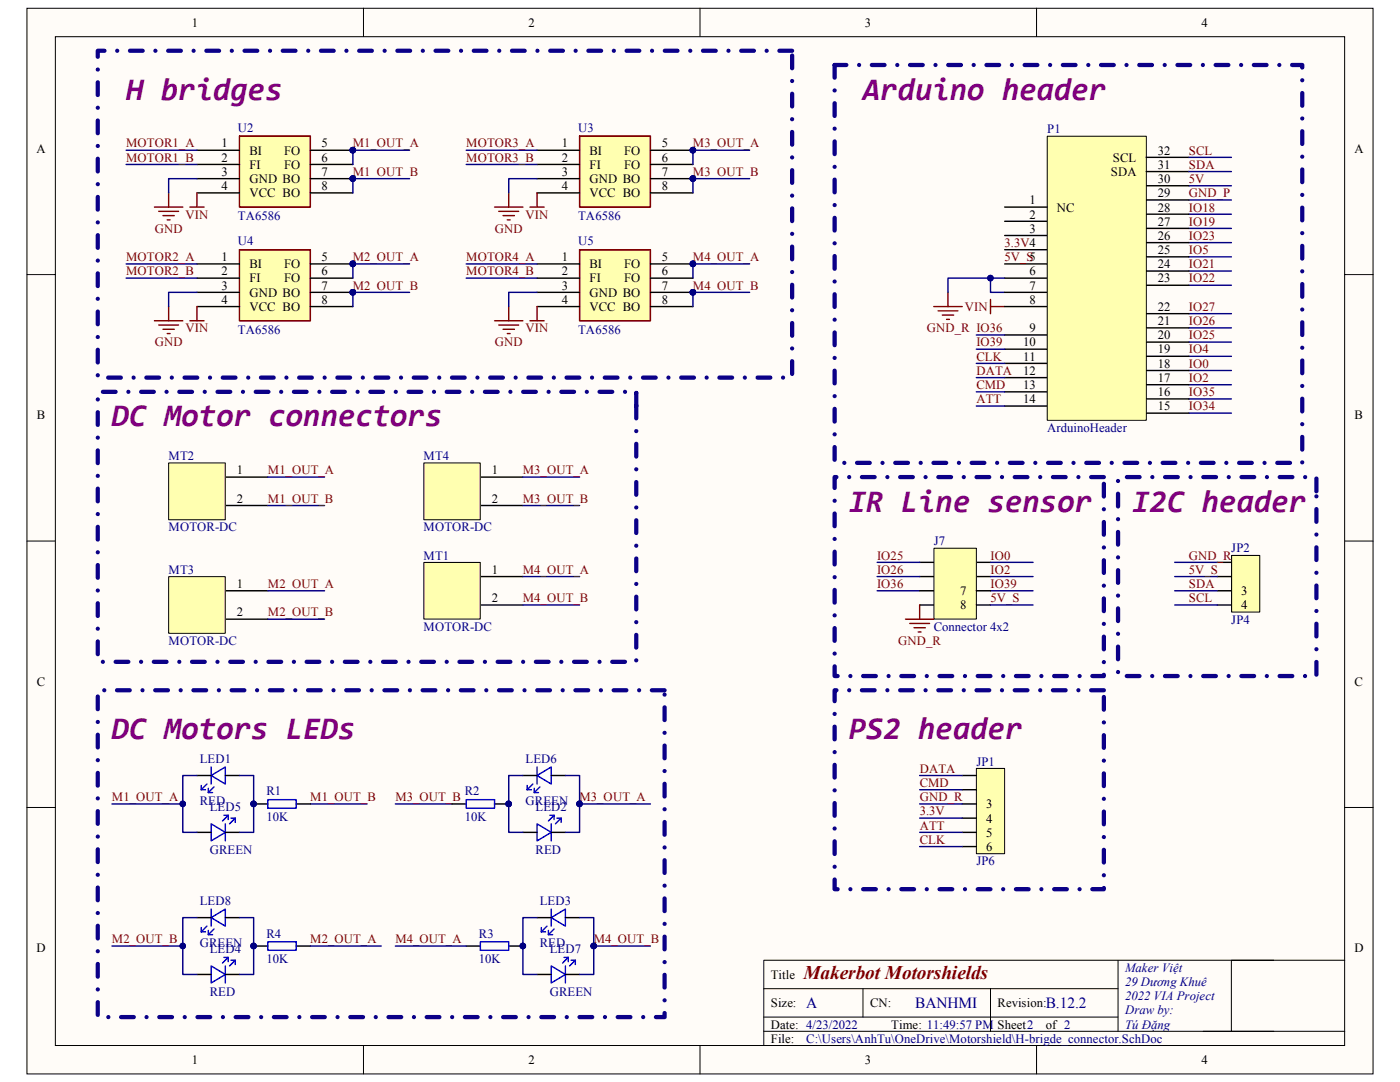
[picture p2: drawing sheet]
<svg xmlns="http://www.w3.org/2000/svg" width="279mm" height="216mm" viewBox="0 0 279 216" stroke-linecap="round" stroke-linejoin="round" font-family="sans-serif">
<path d="M5.4 1.7h268.6v212.6h-268.6z" fill="#fffcf8"/>
<path d="M5.4 1.7h268.6v212.6h-268.6z" fill="none" stroke="#000" stroke-width=".2"/>
<path d="M11.1 7.4h257.3v201.2h-257.3z" fill="#fffcf8"/>
<g fill="none" stroke="#000" stroke-width=".2">
<path d="M11 7.3h257.4v201.3h-257.4zM72.5 1.6v5.7M139.7 1.6v5.7M206.9 1.6v5.7M5.4 54.8h5.6M268.4 54.8h5.6M5.4 108h5.6M268.4 108h5.6M5.4 161.1h5.6M268.4 161.1h5.6M152.4 197.3h70.7M172.2 197.3v5.6"/>
<path d="M197.7 197.3v8.5M223.1 191.6v14.2M254.2 191.6h-101.8v17M268.4 191.6h-22.6v14.2M72.5 208.6v5.7M139.7 208.6v5.7M152.4 205.8h116M152.4 202.9h70.7M206.9 208.6v5.7"/>
</g>
<path d="M47.8 27.2h14.1v14.1h-14.1z" fill="#ffffb0"/>
<path d="M47.8 27.2h14.1v14.1h-14.1z" fill="none" stroke="#800000" stroke-width=".2"/>
<path d="M47.8 27.1h14.1v14.2h-14.1z" fill="none" stroke="#800000" stroke-width=".28"/>
<path d="M39.3 30h8.5M39.3 32.8h8.5M39.3 35.6h8.5M39.3 38.5h8.5M61.9 30h8.5M61.9 32.8h8.5M61.9 35.6h8.5M61.9 38.5h8.5" fill="none" stroke="#000" stroke-width=".28"/>
<g fill="#000080" stroke="#000080" stroke-width=".2">
<circle cx="70.4" cy="30" r=".55"/>
<circle cx="70.4" cy="35.6" r=".55"/>
</g>
<path d="M47.8 49.9h14.1v14.1h-14.1z" fill="#ffffb0"/>
<path d="M47.8 49.9h14.1v14.1h-14.1z" fill="none" stroke="#800000" stroke-width=".2"/>
<path d="M47.8 49.8h14.1v14.2h-14.1z" fill="none" stroke="#800000" stroke-width=".28"/>
<path d="M39.3 52.7h8.5M39.3 55.5h8.5M39.3 58.3h8.5M61.9 52.7h8.5M61.9 55.5h8.5M61.9 58.3h8.5M39.3 61.2h8.5M61.9 61.2h8.5" fill="none" stroke="#000" stroke-width=".28"/>
<g fill="#000080" stroke="#000080" stroke-width=".2">
<circle cx="70.4" cy="52.6" r=".55"/>
<circle cx="70.4" cy="58.3" r=".55"/>
</g>
<path d="M115.7 27.2h14.1v14.1h-14.1z" fill="#ffffb0"/>
<path d="M115.7 27.2h14.1v14.1h-14.1z" fill="none" stroke="#800000" stroke-width=".2"/>
<path d="M115.7 27.1h14.1v14.2h-14.1z" fill="none" stroke="#800000" stroke-width=".28"/>
<path d="M107.2 30h8.5M107.2 32.8h8.5M107.2 35.6h8.5M107.2 38.5h8.5M129.8 30h8.5M129.8 32.8h8.5M129.8 35.6h8.5M129.8 38.5h8.5" fill="none" stroke="#000" stroke-width=".28"/>
<g fill="#000080" stroke="#000080" stroke-width=".2">
<circle cx="138.3" cy="30" r=".55"/>
<circle cx="138.3" cy="35.6" r=".55"/>
</g>
<path d="M115.7 49.9h14.1v14.1h-14.1z" fill="#ffffb0"/>
<path d="M115.7 49.9h14.1v14.1h-14.1z" fill="none" stroke="#800000" stroke-width=".2"/>
<path d="M115.7 49.8h14.1v14.2h-14.1z" fill="none" stroke="#800000" stroke-width=".28"/>
<path d="M107.2 52.7h8.5M107.2 55.5h8.5M107.2 58.3h8.5M129.8 52.7h8.5M129.8 55.5h8.5M129.8 58.3h8.5M107.2 61.2h8.5M129.8 61.2h8.5M45 117.9h8.5M45 123.6h8.5" fill="none" stroke="#000" stroke-width=".28"/>
<g fill="#000080" stroke="#000080" stroke-width=".2">
<circle cx="138.3" cy="52.6" r=".55"/>
<circle cx="138.3" cy="58.3" r=".55"/>
</g>
<path d="M33.7 115.1h11.3v11.3h-11.3z" fill="#ffffb0"/>
<path d="M33.7 115.1h11.3v11.3h-11.3z" fill="none" stroke="#000" stroke-width=".2"/>
<path d="M45 95.2h8.5M45 100.9h8.5" fill="none" stroke="#000" stroke-width=".28"/>
<path d="M33.7 92.4h11.3v11.3h-11.3z" fill="#ffffb0"/>
<path d="M33.7 92.4h11.3v11.3h-11.3z" fill="none" stroke="#000" stroke-width=".2"/>
<path d="M95.9 95.2h8.5M95.9 100.9h8.5" fill="none" stroke="#000" stroke-width=".28"/>
<path d="M84.6 92.4h11.2v11.3h-11.2z" fill="#ffffb0"/>
<path d="M84.6 92.4h11.2v11.3h-11.2z" fill="none" stroke="#000" stroke-width=".2"/>
<path d="M95.9 115h8.5M95.9 120.7h8.5" fill="none" stroke="#000" stroke-width=".28"/>
<path d="M84.6 112.3h11.2v11.2h-11.2z" fill="#ffffb0"/>
<path d="M84.6 112.2h11.2v11.3h-11.2z" fill="none" stroke="#000" stroke-width=".2"/>
<g fill="none" stroke="#000080" stroke-width=".28">
<path d="M25.2 30h14.1M25.2 32.8h14.1M39.3 35.6h-5.6v2.9M81.7 30h-11.3v2.8M81.7 35.6h-11.3v2.9M93 30h14.2M93 32.8h14.2M107.2 35.6h-5.7v2.9M149.6 35.6h-11.3v2.9M149.6 30h-11.3v2.8M237.3 37.1h8.5M237.3 39.9h8.5"/>
<path d="M25.2 52.7h14.1M25.2 55.5h14.1M39.3 58.3h-5.6v2.9M81.7 52.7h-11.3v2.8M81.7 58.3h-11.3v2.9M93 52.7h14.2M93 55.5h14.2M107.2 58.3h-5.7v2.9M149.6 52.7h-11.3v2.8M149.6 58.3h-11.3v2.9M197.7 55.5v2.8h2.8M237.3 42.7h8.5"/>
<path d="M237.3 45.6h8.5M237.3 48.4h8.5M237.3 51.2h8.5M237.3 54.1h8.5M237.3 56.9h8.5M237.3 62.6h8.5M237.3 65.4h8.5M237.3 68.3h8.5M237.3 71.1h8.5M237.3 73.9h8.5M237.3 76.8h8.5M237.3 79.6h8.5"/>
<path d="M53.5 95.2h11.3M104.4 95.2h11.3M237.3 82.4h8.5M53.5 100.9h11.3M53.5 117.9h11.3M104.4 100.9h11.3M104.4 115h11.3M53.5 123.6h11.3M104.4 120.7h11.3M22.3 160.4h14.2M61.9 160.4h11.3M78.9 160.4h11.3"/>
<path d="M115.7 160.4h14.1M22.3 188.8h14.2M61.9 188.8h14.2M78.9 188.8h14.1M118.5 188.8h11.3"/>
</g>
<g fill="none" stroke="#800000" stroke-width=".28">
<path d="M33.7 38.5v2.8M39.3 38.5v2.8M101.5 38.5v2.8M107.2 38.5v2.8M30.8 41.3h5.7M31.7 42.2h3.9M32.5 43h2.3M33.4 43.9h.5M37.9 41.3h2.8M98.7 41.3h5.7M99.5 42.2h4M100.4 43h2.3"/>
<path d="M101.2 43.9h.6M105.8 41.3h2.8M189.2 58.3v2.9M197.7 59.8v2.8M30.8 64h5.7M31.7 64.9h3.9M32.5 65.7h2.3M33.4 66.6h.5M33.7 61.2v2.8M37.9 64h2.8M39.3 61.2v2.8M98.7 64h5.7"/>
<path d="M99.5 64.9h4M100.4 65.7h2.3M101.2 66.6h.6M101.5 61.2v2.8M105.8 64h2.8M107.2 61.2v2.8M186.4 61.2h5.6M187.2 62h4M188.1 62.9h2.2M188.9 63.7h.6M197.7 61.2h2.8"/>
</g>
<g fill="#000080" stroke="#000080" stroke-width=".2">
<circle cx="70.4" cy="30" r=".55"/>
<circle cx="70.4" cy="35.6" r=".55"/>
<circle cx="70.4" cy="52.6" r=".55"/>
<circle cx="70.4" cy="58.3" r=".55"/>
<circle cx="138.3" cy="30" r=".55"/>
<circle cx="138.3" cy="35.6" r=".55"/>
<circle cx="138.3" cy="52.6" r=".55"/>
<circle cx="138.3" cy="58.3" r=".55"/>
<circle cx="197.7" cy="55.5" r=".55"/>
<circle cx="50.6" cy="160.4" r=".55"/>
<circle cx="36.5" cy="160.4" r=".55"/>
<circle cx="36.5" cy="188.8" r=".55"/>
<circle cx="50.6" cy="188.8" r=".55"/>
<circle cx="115.7" cy="160.4" r=".55"/>
<circle cx="101.5" cy="160.4" r=".55"/>
<circle cx="118.5" cy="188.8" r=".55"/>
<circle cx="104.3" cy="188.8" r=".55"/>
</g>
<g fill="none" stroke="#000" stroke-width=".28">
<path d="M228.8 39.9h8.5M228.8 37.1h8.5M200.5 44.2h8.5M200.5 47h8.5M200.5 49.8h8.5M200.5 52.7h8.5M200.5 55.5h8.5M200.5 58.3h8.5M228.8 51.2h8.5M228.8 48.4h8.5M228.8 45.6h8.5M228.8 42.7h8.5"/>
<path d="M228.8 56.9h8.5M228.8 54.1h8.5M200.5 66.8h8.5M200.5 69.7h8.5M200.5 72.5h8.5M200.5 75.3h8.5M200.5 78.2h8.5M200.5 61.2h8.5M228.8 76.8h8.5M228.8 73.9h8.5M228.8 71.1h8.5M228.8 68.3h8.5"/>
<path d="M228.8 65.4h8.5M228.8 62.6h8.5M228.8 79.6h8.5M200.5 81h8.5M228.8 82.4h8.5M50.6 160.4h2.9M59.1 160.4h2.8M90.2 160.4h2.8M98.7 160.4h2.8M50.6 188.8h2.9M59.1 188.8h2.8M93 188.8h2.9"/>
<path d="M101.5 188.8h2.9"/>
</g>
<path d="M53.5 159.6h5.6v1.7h-5.6zM93 159.6h5.7v1.7h-5.7zM53.5 187.9h5.6v1.7h-5.6zM95.9 187.9h5.6v1.7h-5.6z" fill="none" stroke="#00f" stroke-width=".28"/>
<path d="M209 27.2h19.8v56.7h-19.8z" fill="#ffffb0"/>
<path d="M209 27.2h19.8v56.7h-19.8z" fill="none" stroke="#000" stroke-width=".2"/>
<path d="M228.8 34.2h8.5M228.8 31.4h8.5M200.5 41.3h8.5" fill="none" stroke="#000" stroke-width=".28"/>
<path d="M237.3 31.4h8.5M237.3 34.2h8.5M200.5 55.5h-11.3v2.8" fill="none" stroke="#000080" stroke-width=".28"/>
<circle cx="197.7" cy="55.5" r=".55" fill="#000080" stroke="#000080" stroke-width=".2"/>
<path d="M42.1 154.7l2.9-1.7v3.4z" fill="#fff"/>
<path d="M40.2 156.7v.9M40.2 157.6h.8M41.3 156.4l-1.1 1.2M41.6 157.3v.8M41.6 158.1h.8M42.1 154.7l2.9-1.7v3.4zM42.1 153v3.4M42.7 157l-1.1 1.1" fill="none" stroke="#00f" stroke-width=".28"/>
<path d="M39.3 154.7h2.8M45 154.7h2.8" fill="none" stroke="#000" stroke-width=".28"/>
<path d="M42.1 192.7l2.9 1.7-2.9 1.7z" fill="#fff"/>
<path d="M42.1 192.7l2.9 1.7-2.9 1.7zM44.7 191h.8M45 192.7v3.4M45.5 191l-1.1 1.2M45.5 191v.9M46.1 191.6h.8M46.9 191.6l-1.1 1.1M46.9 191.6v.9" fill="none" stroke="#00f" stroke-width=".28"/>
<path d="M39.3 194.4h2.8M45 194.4h2.8" fill="none" stroke="#000" stroke-width=".28"/>
<path d="M107.2 164.4l2.8 1.7-2.8 1.7z" fill="#fff"/>
<path d="M107.2 164.4l2.8 1.7-2.8 1.7zM109.7 162.7h.9M110 164.4v3.4M110.6 162.7l-1.2 1.1M110.6 162.7v.8M111.1 163.3h.9M112 163.3l-1.1 1.1M112 163.3v.8" fill="none" stroke="#00f" stroke-width=".28"/>
<path d="M104.4 166.1h2.8M110 166.1h2.8" fill="none" stroke="#000" stroke-width=".28"/>
<path d="M110 183.1l2.8-1.7v3.4z" fill="#fff"/>
<path d="M108 185.1v.8M108 185.9h.9M109.2 184.8l-1.2 1.1M109.4 185.7v.8M109.4 186.5h.9M110 183.1l2.8-1.7v3.4zM110 181.4v3.4M110.6 185.4l-1.2 1.1" fill="none" stroke="#00f" stroke-width=".28"/>
<path d="M107.2 183.1h2.8M112.8 183.1h2.9" fill="none" stroke="#000" stroke-width=".28"/>
<path d="M42.1 164.4l2.9 1.7-2.9 1.7z" fill="#fff"/>
<path d="M42.1 164.4l2.9 1.7-2.9 1.7zM44.7 162.7h.8M45 164.4v3.4M45.5 162.7l-1.1 1.1M45.5 162.7v.8M46.1 163.3h.8M46.9 163.3l-1.1 1.1M46.9 163.3v.8" fill="none" stroke="#00f" stroke-width=".28"/>
<path d="M39.3 166.1h2.8M45 166.1h2.8" fill="none" stroke="#000" stroke-width=".28"/>
<path d="M42.1 183.1l2.9-1.7v3.4z" fill="#fff"/>
<path d="M40.2 185.1v.8M40.2 185.9h.8M41.3 184.8l-1.1 1.1M41.6 185.7v.8M41.6 186.5h.8M42.1 183.1l2.9-1.7v3.4zM42.1 181.4v3.4M42.7 185.4l-1.1 1.1" fill="none" stroke="#00f" stroke-width=".28"/>
<path d="M39.3 183.1h2.8M45 183.1h2.8" fill="none" stroke="#000" stroke-width=".28"/>
<path d="M107.2 154.7l2.8-1.7v3.4z" fill="#fff"/>
<path d="M105.2 156.7v.9M105.2 157.6h.9M106.3 156.4l-1.1 1.2M106.6 157.3v.8M106.6 158.1h.9M107.2 154.7l2.8-1.7v3.4zM107.2 153v3.4M107.7 157l-1.1 1.1" fill="none" stroke="#00f" stroke-width=".28"/>
<path d="M104.4 154.7h2.8M110 154.7h2.8" fill="none" stroke="#000" stroke-width=".28"/>
<path d="M110 192.7l2.8 1.7-2.8 1.7z" fill="#fff"/>
<path d="M110 192.7l2.8 1.7-2.8 1.7zM112.6 191h.8M112.8 192.7v3.4M113.4 191l-1.1 1.2M113.4 191v.9M114 191.6h.8M114.8 191.6l-1.1 1.1M114.8 191.6v.9" fill="none" stroke="#00f" stroke-width=".28"/>
<path d="M192 154.7h2.8M192 157.6h2.8M107.2 194.4h2.8M112.8 194.4h2.9" fill="none" stroke="#000" stroke-width=".28"/>
<path d="M39.3 154.7h-2.8v11.4h2.8M47.8 154.7h2.8v11.4h-2.8M104.4 154.7h-2.9v11.4h2.9M47.8 183.1h2.8v11.3h-2.8M107.2 183.1h-2.8v11.3h2.8M115.7 183.1h2.8v11.3h-2.8" fill="none" stroke="#000080" stroke-width=".28"/>
<g fill="#000080" stroke="#000080" stroke-width=".2">
<circle cx="36.5" cy="160.4" r=".55"/>
<circle cx="50.6" cy="160.4" r=".55"/>
<circle cx="50.6" cy="188.8" r=".55"/>
<circle cx="101.5" cy="160.4" r=".55"/>
<circle cx="104.3" cy="188.8" r=".55"/>
<circle cx="118.5" cy="188.8" r=".55"/>
</g>
<path d="M194.9 153.4h5.6v16.9h-5.6z" fill="#ffffb0"/>
<path d="M194.9 153.3h5.6v17h-5.6z" fill="none" stroke="#000" stroke-width=".2"/>
<path d="M242.9 112.2h2.9M242.9 115h2.9M192 160.4h2.8M192 163.3h2.8M192 166.1h2.8M192 168.9h2.8" fill="none" stroke="#000" stroke-width=".28"/>
<path d="M245.8 110.9h5.6v11.2h-5.6z" fill="#ffffb0"/>
<path d="M245.8 110.8h5.6v11.3h-5.6z" fill="none" stroke="#000" stroke-width=".2"/>
<path d="M183.5 117.9h2.9M183.5 112.2h2.9M183.5 115h2.9M194.8 112.2h2.9M194.8 115h2.9M242.9 117.9h2.9M183.5 120.7h2.9M242.9 120.7h2.9" fill="none" stroke="#000" stroke-width=".28"/>
<path d="M175.1 117.9h8.4M197.7 117.9h8.5M234.4 117.9h8.5M234.4 115h8.5M234.4 112.2h8.5M234.4 120.7h8.5M183.5 154.7h8.5M183.5 157.6h8.5M183.5 160.4h8.5M183.5 163.3h8.5M183.5 166.1h8.5M183.5 168.9h8.5" fill="none" stroke="#000080" stroke-width=".28"/>
<path d="M186.4 109.4h8.5v14.1h-8.5z" fill="#ffffb0"/>
<path d="M186.4 109.4h8.5v14.1h-8.5z" fill="none" stroke="#000" stroke-width=".2"/>
<path d="M194.8 117.9h2.9M194.8 120.7h2.9" fill="none" stroke="#000" stroke-width=".28"/>
<path d="M180.7 123.6h5.7M181.6 124.4h3.9M182.4 125.3h2.3M183.3 126.1h.5M183.5 120.7v2.9" fill="none" stroke="#800000" stroke-width=".28"/>
<g fill="none" stroke="#000080" stroke-width=".28">
<path d="M194.8 78.2h5.7M194.8 75.3h5.7M194.8 72.5h5.7M194.8 69.7h5.7M194.8 66.8h5.7M194.8 81h5.7M175.1 112.2h8.4M175.1 115h8.4M197.7 112.2h8.5M197.7 115h8.5M197.7 120.7h8.5M112.8 154.7h2.9v11.4h-2.9"/>
<path d="M39.3 183.1h-2.8v11.3h2.8"/>
</g>
<path d="M158.1 10.1h-138.6v65.2h138.6v-65.2M166.6 13v79.4h93.3v-79.4h-93.3M127 81v-2.8h-107.5v53.9h107.5v-53.9M220.3 95.2h-53.7v39.7h53.7v-39.7M262.7 98v-2.8h-39.6v39.7h39.6v-36.9M132.6 137.7h-113.1v65.2h113.1v-65.2M220.3 137.7h-53.7v39.7h53.7v-39.7" fill="none" stroke="#0c0087" stroke-width=".85" stroke-dasharray="2.5 2.5 0 2.5"/>
<g fill="#000080" stroke="#000080" stroke-width=".2">
<circle cx="36.5" cy="188.8" r=".55"/>
<circle cx="115.7" cy="160.4" r=".55"/>
</g>
<g font-size="6.3" fill="#800080">
<text x="25.2" y="19.9">H bridges</text>
<text x="172.2" y="19.9">Arduino header</text>
<text x="22.3" y="85.1">DC Motor connectors</text>
<text x="169.4" y="102.1">IR Line sensor</text>
<text x="226" y="102.1">I2C header</text>
<text x="22.3" y="147.5">DC Motors LEDs</text>
<text x="169.4" y="147.5">PS2 header</text>
</g>
<text font-size="3.9" fill="#800000" x="160.4" y="195.3">Makerbot Motorshields</text>
<g font-size="3.1" fill="#000080">
<text x="160.9" y="201.2">A</text>
<text x="182.7" y="201.2">BANHMI</text>
<text x="208.7" y="201.2">B.12.2</text>
</g>
<g font-size="2.5">
<text x="38.3" y="5.3">1</text>
<text x="105.5" y="5.3">2</text>
<text x="172.6" y="5.3">3</text>
<text x="239.8" y="5.3">4</text>
<text x="44.2" y="29.4">1</text>
<text x="64.2" y="29.4">5</text>
<text x="112.1" y="29.4">1</text>
<text x="132.1" y="29.4">5</text>
<text x="7.3" y="30.5">A</text>
<text x="44.2" y="32.3">2</text>
<text x="44.2" y="35.1">3</text>
<text x="49.8" y="30.9">BI</text>
<text x="49.8" y="33.7">FI</text>
<text x="56.7" y="30.9">FO</text>
<text x="56.7" y="33.7">FO</text>
<text x="64.2" y="32.3">6</text>
<text x="64.2" y="35.1">7</text>
<text x="112.1" y="32.3">2</text>
<text x="112.1" y="35.1">3</text>
<text x="117.6" y="30.9">BI</text>
<text x="117.6" y="33.7">FI</text>
<text x="124.5" y="30.9">FO</text>
<text x="124.5" y="33.7">FO</text>
<text x="132.1" y="32.3">6</text>
<text x="132.1" y="35.1">7</text>
<text x="221.7" y="35.1">SDA</text>
<text x="222.1" y="32.3">SCL</text>
<text x="231" y="33.7">31</text>
<text x="231" y="30.9">32</text>
<text x="270.3" y="30.5">A</text>
<text x="44.2" y="37.9">4</text>
<text x="49.8" y="36.5">GND BO</text>
<text x="49.8" y="39.4">VCC BO</text>
<text x="64.2" y="37.9">8</text>
<text x="112.1" y="37.9">4</text>
<text x="117.6" y="36.5">GND BO</text>
<text x="117.6" y="39.4">VCC BO</text>
<text x="132.1" y="37.9">8</text>
<text x="205.4" y="40.8">1</text>
<text x="231" y="39.4">29</text>
<text x="231" y="36.5">30</text>
<text x="205.4" y="43.6">2</text>
<text x="205.4" y="46.4">3</text>
<text x="210.9" y="42.2">NC</text>
<text x="231" y="47.8">26</text>
<text x="231" y="45">27</text>
<text x="231" y="42.2">28</text>
<text x="44.2" y="52.1">1</text>
<text x="49.8" y="53.5">BI</text>
<text x="56.7" y="53.5">FO</text>
<text x="64.2" y="52.1">5</text>
<text x="112.1" y="52.1">1</text>
<text x="117.6" y="53.5">BI</text>
<text x="124.5" y="53.5">FO</text>
<text x="132.1" y="52.1">5</text>
<text x="231" y="50.7">25</text>
<text x="231" y="53.5">24</text>
<text x="44.2" y="54.9">2</text>
<text x="44.2" y="57.8">3</text>
<text x="49.8" y="56.3">FI</text>
<text x="49.8" y="59.2">GND BO</text>
<text x="56.7" y="56.3">FO</text>
<text x="64.2" y="54.9">6</text>
<text x="64.2" y="57.8">7</text>
<text x="112.1" y="54.9">2</text>
<text x="112.1" y="57.8">3</text>
<text x="117.6" y="56.3">FI</text>
<text x="117.6" y="59.2">GND BO</text>
<text x="124.5" y="56.3">FO</text>
<text x="132.1" y="54.9">6</text>
<text x="132.1" y="57.8">7</text>
<text x="205.4" y="54.9">6</text>
<text x="205.4" y="57.8">7</text>
<text x="231" y="56.3">23</text>
<text x="44.2" y="60.6">4</text>
<text x="49.8" y="62">VCC BO</text>
<text x="64.2" y="60.6">8</text>
<text x="112.1" y="60.6">4</text>
<text x="117.6" y="62">VCC BO</text>
<text x="132.1" y="60.6">8</text>
<text x="205.4" y="60.6">8</text>
<text x="231" y="64.9">21</text>
<text x="231" y="62">22</text>
<text x="204.2" y="69.1">10</text>
<text x="204.2" y="72">11</text>
<text x="205.4" y="66.3">9</text>
<text x="231" y="70.5">19</text>
<text x="231" y="67.7">20</text>
<text x="204.2" y="74.8">12</text>
<text x="204.2" y="77.6">13</text>
<text x="231" y="76.2">17</text>
<text x="231" y="73.4">18</text>
<text x="7.4" y="83.6">B</text>
<text x="204.2" y="80.5">14</text>
<text x="231" y="81.9">15</text>
<text x="231" y="79">16</text>
<text x="270.3" y="83.6">B</text>
<text x="47.2" y="94.7">1</text>
<text x="98.1" y="94.7">1</text>
<text x="47.2" y="100.3">2</text>
<text x="98.1" y="100.3">2</text>
<text x="47.2" y="117.3">1</text>
<text x="98.1" y="114.5">1</text>
<text x="191.6" y="118.7">7</text>
<text x="247.7" y="118.7">3</text>
<text x="47.2" y="123">2</text>
<text x="98.1" y="120.2">2</text>
<text x="191.6" y="121.6">8</text>
<text x="247.7" y="121.6">4</text>
<text x="7.4" y="136.8">C</text>
<text x="270.3" y="136.8">C</text>
<text x="196.8" y="161.3">3</text>
<text x="196.8" y="164.1">4</text>
<text x="196.8" y="167">5</text>
<text x="196.8" y="169.8">6</text>
<text x="7.3" y="190">D</text>
<text x="270.3" y="190">D</text>
<text x="153.8" y="195.3">Title</text>
<text x="153.8" y="201">Size:</text>
<text x="173.6" y="201">CN:</text>
<text x="199.1" y="201">Revision:</text>
<text x="153.8" y="205.2">Date: 4/23/2022</text>
<text x="153.8" y="208.1">File:</text>
<text x="177.9" y="205.2">Time: 11:49:57 PM</text>
<text x="199.1" y="205.2">Sheet2</text>
<text x="208.7" y="205.2">of 2</text>
<text x="38.3" y="212.3">1</text>
<text x="105.5" y="212.3">2</text>
<text x="172.6" y="212.3">3</text>
<text x="239.8" y="212.3">4</text>
</g>
<g font-size="2.5" fill="#800000">
<text x="25.2" y="29.4">MOTOR1_A</text>
<text x="70.4" y="29.4">M1_OUT_A</text>
<text x="93" y="29.4">MOTOR3_A</text>
<text x="138.3" y="29.4">M3_OUT_A</text>
<text x="25.2" y="32.3">MOTOR1_B</text>
<text x="70.4" y="35.1">M1_OUT_B</text>
<text x="93" y="32.3">MOTOR3_B</text>
<text x="138.3" y="35.1">M3_OUT_B</text>
<text x="237.3" y="30.9">SCL</text>
<text x="237.3" y="33.7">SDA</text>
<text x="237.3" y="36.5">5V</text>
<text x="237.3" y="39.4">GND_P</text>
<text x="30.9" y="46.4">GND</text>
<text x="37" y="43.6">VIN</text>
<text x="98.8" y="46.4">GND</text>
<text x="104.9" y="43.6">VIN</text>
<text x="237.3" y="42.2">IO18</text>
<text x="237.3" y="45">IO19</text>
<text x="237.3" y="47.8">IO23</text>
<text x="25.2" y="52.1">MOTOR2_A</text>
<text x="70.4" y="52.1">M2_OUT_A</text>
<text x="93" y="52.1">MOTOR4_A</text>
<text x="138.3" y="52.1">M4_OUT_A</text>
<text x="200.5" y="49.3">3.3V4</text>
<text x="200.5" y="52.1">5V_S5</text>
<text x="237.3" y="50.7">IO5</text>
<text x="237.3" y="53.5">IO21</text>
<text x="25.2" y="54.9">MOTOR2_B</text>
<text x="70.4" y="57.8">M2_OUT_B</text>
<text x="93" y="54.9">MOTOR4_B</text>
<text x="138.3" y="57.8">M4_OUT_B</text>
<text x="237.3" y="56.3">IO22</text>
<text x="192.6" y="62">VIN</text>
<text x="237.3" y="62">IO27</text>
<text x="237.3" y="64.9">IO26</text>
<text x="30.9" y="69.1">GND</text>
<text x="37" y="66.3">VIN</text>
<text x="98.8" y="69.1">GND</text>
<text x="104.9" y="66.3">VIN</text>
<text x="184.9" y="66.3">GND_R IO36</text>
<text x="194.9" y="69.1">IO39</text>
<text x="194.9" y="72">CLK</text>
<text x="237.3" y="70.5">IO4</text>
<text x="237.3" y="67.7">IO25</text>
<text x="194.9" y="74.8">DATA</text>
<text x="194.9" y="77.6">CMD</text>
<text x="237.3" y="73.4">IO0</text>
<text x="237.3" y="76.2">IO2</text>
<text x="194.9" y="80.5">ATT</text>
<text x="237.3" y="79">IO35</text>
<text x="237.3" y="81.9">IO34</text>
<text x="53.5" y="94.7">M1_OUT_A</text>
<text x="104.3" y="94.7">M3_OUT_A</text>
<text x="53.5" y="100.3">M1_OUT_B</text>
<text x="104.3" y="100.3">M3_OUT_B</text>
<text x="175" y="111.7">IO25</text>
<text x="197.7" y="111.7">IO0</text>
<text x="237.3" y="111.7">GND_R</text>
<text x="53.5" y="117.3">M2_OUT_A</text>
<text x="104.3" y="114.5">M4_OUT_A</text>
<text x="175" y="117.3">IO36</text>
<text x="175" y="114.5">IO26</text>
<text x="197.7" y="117.3">IO39</text>
<text x="197.7" y="114.5">IO2</text>
<text x="237.3" y="114.5">5V_S</text>
<text x="237.3" y="117.3">SDA</text>
<text x="53.5" y="123">M2_OUT_B</text>
<text x="104.3" y="120.2">M4_OUT_B</text>
<text x="197.7" y="120.2">5V_S</text>
<text x="237.3" y="120.2">SCL</text>
<text x="179.3" y="128.7">GND_R</text>
<text x="183.5" y="154.2">DATA</text>
<text x="22.4" y="159.8">M1_OUT_A</text>
<text x="61.9" y="159.8">M1_OUT_B</text>
<text x="78.9" y="159.8">M3_OUT_B</text>
<text x="115.6" y="159.8">M3_OUT_A</text>
<text x="183.5" y="159.8">GND_R</text>
<text x="183.5" y="157">CMD</text>
<text x="183.5" y="162.7">3.3V</text>
<text x="183.5" y="165.5">ATT</text>
<text x="183.5" y="168.4">CLK</text>
<text x="22.4" y="188.2">M2_OUT_B</text>
<text x="61.9" y="188.2">M2_OUT_A</text>
<text x="78.9" y="188.2">M4_OUT_A</text>
<text x="118.5" y="188.2">M4_OUT_B</text>
</g>
<g font-size="2.5" fill="#000080">
<text x="47.5" y="26.3">U2</text>
<text x="115.4" y="26.3">U3</text>
<text x="209" y="26.6">P1</text>
<text x="47.5" y="43.9">TA6586</text>
<text x="115.4" y="43.9">TA6586</text>
<text x="47.5" y="49">U4</text>
<text x="115.4" y="49">U5</text>
<text x="47.5" y="66.6">TA6586</text>
<text x="115.4" y="66.6">TA6586</text>
<text x="209" y="86.1">ArduinoHeader</text>
<text x="33.7" y="91.8">MT2</text>
<text x="84.5" y="91.8">MT4</text>
<text x="33.7" y="106">MOTOR-DC</text>
<text x="84.5" y="106">MOTOR-DC</text>
<text x="84.5" y="111.7">MT1</text>
<text x="186.3" y="108.8">J7</text>
<text x="245.7" y="110.2">JP2</text>
<text x="33.7" y="114.5">MT3</text>
<text x="84.5" y="125.8">MOTOR-DC</text>
<text x="186.3" y="125.8">Connector 4x2</text>
<text x="245.7" y="124.4">JP4</text>
<text x="33.7" y="128.7">MOTOR-DC</text>
<text x="39.9" y="152.2">LED1</text>
<text x="104.9" y="152.2">LED6</text>
<text x="194.9" y="152.8">JP1</text>
<text x="39.9" y="160.7">RED</text>
<text x="41.9" y="161.8">LED5</text>
<text x="53.2" y="158.7">R1</text>
<text x="92.7" y="158.7">R2</text>
<text x="104.9" y="160.7">GREEN</text>
<text x="106.9" y="161.8">LED2</text>
<text x="53.2" y="163.8">10K</text>
<text x="92.7" y="163.8">10K</text>
<text x="41.9" y="170.4">GREEN</text>
<text x="106.9" y="170.4">RED</text>
<text x="194.9" y="172.6">JP6</text>
<text x="39.9" y="180.6">LED8</text>
<text x="107.7" y="180.6">LED3</text>
<text x="39.9" y="189.1">GREEN</text>
<text x="41.9" y="190.2">LED4</text>
<text x="53.2" y="187.1">R4</text>
<text x="95.6" y="187.1">R3</text>
<text x="107.7" y="189.1">RED</text>
<text x="109.7" y="190.2">LED7</text>
<text x="53.2" y="192.2">10K</text>
<text x="95.6" y="192.2">10K</text>
<text x="224.5" y="193.9">Maker Việt</text>
<text x="224.5" y="196.7">29 Dương Khuê</text>
<text x="41.9" y="198.7">RED</text>
<text x="109.7" y="198.7">GREEN</text>
<text x="224.5" y="199.6">2022 VIA Project</text>
<text x="224.5" y="202.4">Draw by:</text>
<text x="160.9" y="208.1">C:\Users\AnhTu\OneDrive\Motorshield\H-brigde_connector.SchDoc</text>
<text x="224.5" y="205.2">Tú Đặng</text>
</g>
</svg>
